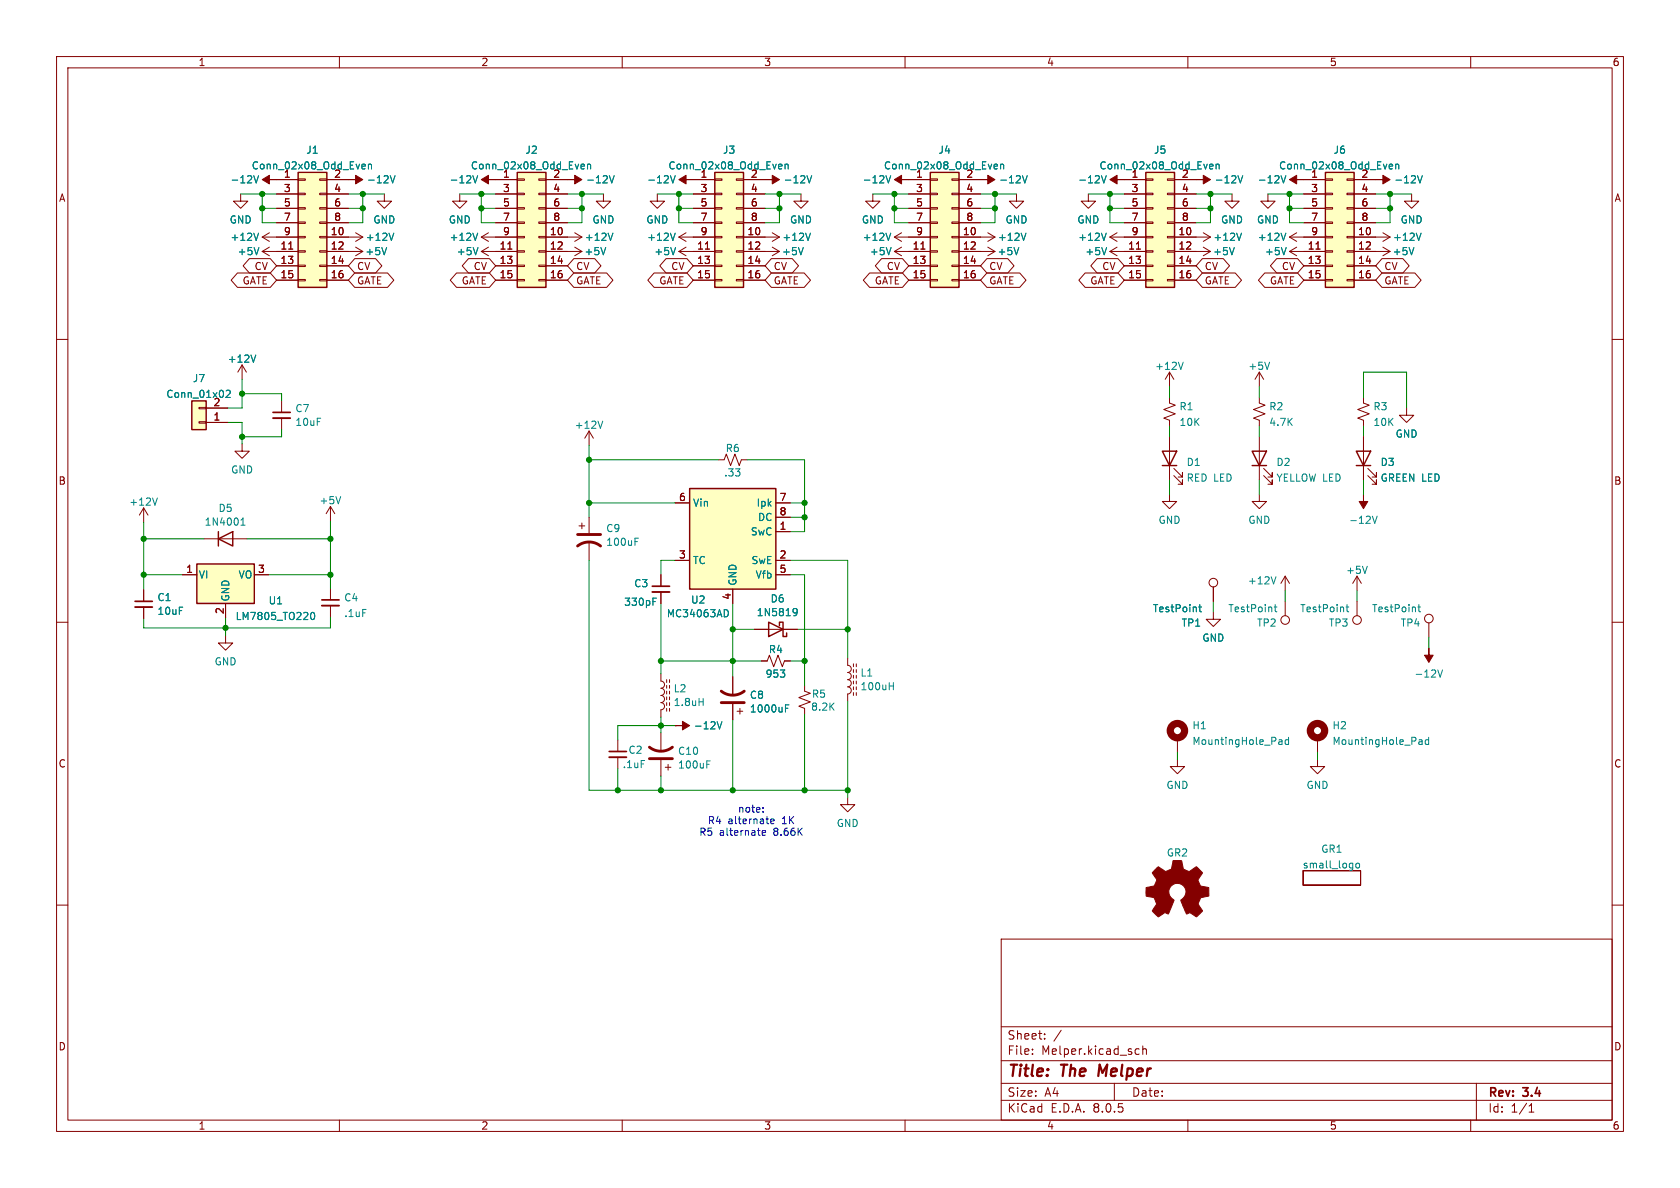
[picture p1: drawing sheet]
<svg xmlns="http://www.w3.org/2000/svg" width="297mm" height="210mm" viewBox="0 0 297 210" stroke-linecap="round" stroke-linejoin="round" font-family="sans-serif">
<g fill="none" stroke="#840000" stroke-width=".18">
<path d="M10 10h277v190h-277zM12 12h273v186h-273zM60 10v2M110 10v2M160 10v2M210 10v2M260 10v2M141.6 34.3v1.3h1.3l-1.3 1.2-1.3-1.2h1.3M10 60h2M85.1 41.9l1.3 .8M85.1 41.9h2.5M85.1 44.5l1.3 .7"/>
<path d="M85.1 44.5h2.5M86.4 41.1l-1.3 .8M86.4 43.7l-1.3 .8M100.3 41.9h2.6M100.3 44.5h2.6M101.6 43.7l1.3 .8M101.6 41.1l1.3 .8M102.9 44.5l-1.3 .7M102.9 41.9l-1.3 .8M285 60h2M206.8 70.2v1l1 .4-2.1 .8 2.1 .8-2.1 .7 1.1 .4v1M206.8 65.8l-.8 1.3"/>
<path d="M206.8 65.8v2.5M206.8 65.8l.7 1.3M58.4 89.5l-.7 1.3M58.4 89.5v2.6M58.4 89.5l.8 1.3M206.8 87.4v1.2h1.2l-1.2 1.3-1.3-1.3h1.3M10 110h2M116.8 119.1v1.3a.64 .64 0 0 1 .7 .6 .64 .64 0 0 1-.7 .7 .64 .64 0 0 1 .7 .6 .64 .64 0 0 1-.7 .6 .64 .64 0 0 1 .7 .7 .64 .64 0 0 1-.7 .6 .64 .64 0 0 1 .7 .6 .64 .64 0 0 1-.7 .7v1.2M116.8 101.6v2M116.8 104.6v2.1M285 110h2M109.2 130.8v2"/>
<path d="M109.2 133.9v2M116.8 129.5v3.3M116.8 134.4v2.8M117.6 135.6h1M117.9 120.1v.6M117.9 121.2v.5M117.9 122.2v.5M117.9 123.2v.5M117.9 124.2v.5M117.9 125.2v.5M118.1 135.1v1M118.4 120.1v.6"/>
<path d="M118.4 121.2v.5M118.4 122.2v.5M118.4 123.2v.5M118.4 124.2v.5M118.4 125.2v.5M119.4 128.3h.1M232.9 134.2v1.3h1.3l-1.3 1.3-1.3-1.3h1.3M10 160h2M285 160h2M177 166h108v32h-108zM60 198v2M110 198v2"/>
<path d="M160 198v2M177 194.5h108M177 191.5h108M177 187.5h108M177 181.5h108M182.5 186.3v.1M182.5 185.5v.1M184.7 183.6v.1M184.7 182.8v.1M187.6 182.1l-1.3 2M197 191.5v3M200.8 186.3h.6"/>
<path d="M200.8 185.5h.6M202 185.5l.2-.1 .4 .1 .1 .9M202 184.9v1.5M210 198v2M260 198v2M261 191.5v6.5M270.3 196.6h.9M270.3 195.5l.4-.4v1.5"/>
</g>
<path d="M194.4 188.2l-.2 2" fill="none" stroke="#840000" stroke-width=".4"/>
<g fill="none" stroke="#008484" stroke-width=".18">
<path d="M107.7 31.1l.5 1.2 .4-1.2M84.4 41.2l-.4 1.3M84.5 43.8l-.4 1.2M107.1 43.8l-.4 1.2M108.4 41.2l-.5 1.3M209.2 64l-.4 1.3M60.2 87.8l-.4 1.3M115.4 106.3h.5M115.4 105.7h.6M123.6 124.1h.7M124.3 123.5v1.2M125 135.1h.4"/>
<path d="M125 134.5h.6M126.8 127.6l.4 1.2 .4-1.2"/>
</g>
<g fill="#840000" stroke="#840000" stroke-width=".18">
<path d="M119.4 128.3h1.2v-.8l1.3 .8-1.3 .7v-.7z"/>
<path d="M100.3 31.8h1.3v-.8l1.3 .8-1.3 .7v-.7z"/>
</g>
<path d="M114.8 132.1a3.3 3.3 0 0 0 4.1 0M114.8 134.1h4.1" fill="none" stroke="#840000" stroke-width=".51"/>
<path d="M115.3 104.6h3.1M107.7 133.9h3" fill="none" stroke="#840000" stroke-width=".33"/>
<path d="M115.3 103.6h3.1M107.7 132.8h3" fill="none" stroke="#840000" stroke-width=".3"/>
<path d="M91.4 30.5h5.1v20.3h-5.1z" fill="#ffffc2"/>
<g fill="none" stroke="#840000" stroke-width=".18">
<path d="M87.6 31.8h3.8M87.6 34.3h3.8M87.6 36.8h3.8M87.6 39.4h3.8M91.4 39.2h1.3v.3h-1.3zM91.4 36.7h1.3v.3h-1.3zM91.4 34.2h1.3v.2h-1.3zM91.4 31.6h1.3v.3h-1.3zM95.2 39.2h1.3v.3h-1.3zM95.2 36.7h1.3v.3h-1.3zM95.2 34.2h1.3v.2h-1.3zM95.2 31.6h1.3v.3h-1.3z"/>
<path d="M96.5 31.8h3.8M96.5 34.3h3.8M96.5 36.8h3.8M96.5 39.4h3.8M106.7 34.3v1.3h1.2l-1.2 1.2-1.3-1.2h1.3M116.2 34.3v1.3h1.3l-1.3 1.2-1.3-1.2h1.3M87.6 41.9h3.8M87.6 44.5h3.8M87.6 47h3.8M87.6 49.5h3.8M89.8 44h.7M91.4 49.4h1.3v.3h-1.3z"/>
<path d="M91.4 46.9h1.3v.2h-1.3zM91.4 44.3h1.3v.3h-1.3zM91.4 41.8h1.3v.2h-1.3zM95.2 49.4h1.3v.3h-1.3zM95.2 46.9h1.3v.2h-1.3zM95.2 44.3h1.3v.3h-1.3zM95.2 41.8h1.3v.2h-1.3zM96.5 41.9h3.8M96.5 44.5h3.8M96.5 47h3.8M96.5 49.5h3.8M120 41.9h2.6"/>
<path d="M120 44.5h2.6M120 44.5l1.3 .7M120 41.9l1.3 .8M121.3 43.7l-1.3 .8M121.3 41.1l-1.3 .8M135.3 41.9h2.5M135.3 44.5h2.5M136.5 41.1l1.3 .8M136.5 43.7l1.3 .8M137.8 41.9l-1.3 .8M137.8 44.5l-1.3 .7M104.1 76.2l-.7 1.3"/>
<path d="M104.1 76.2v2.5M104.1 76.2l.8 1.3M222.6 77.2v7.6M102.4 93h1M102.9 92.5v1M104.1 91.4v2.8M104.1 95.8v3.3M222.6 87.4v1.2h1.3l-1.3 1.3-1.2-1.3h1.2M223.4 84.1l1.5 1.5v-.8v.8h-.7M223.4 82.8l1.5 1.5v-.7v.7h-.7M214.5 108.2v1.3h1.3l-1.3 1.2-1.3-1.2h1.3M214.5 103.8v2.5"/>
<path d="M227.2 101.9l-.8 1.2M227.2 101.9v2.5M227.2 106.3v2.5M227.2 101.9l.8 1.2"/>
<circle cx="214.5" cy="103" r=".76"/>
<circle cx="227.2" cy="109.6" r=".76"/>
</g>
<path d="M91.4 30.5h5.1v20.3h-5.1zM221.4 79.8h2.5l-1.3 2.5zM221.4 82.3h2.5" fill="none" stroke="#840000" stroke-width=".25"/>
<g fill="none" stroke="#008484" stroke-width=".18">
<path d="M102.9 29l.4 .1v.2l-.6 .1M103.3 29.8l-.4 .1M103.9 29.1l.1-.1 .4 .1v.8M103.9 29v.9M118.5 31.1l.4 1.2 .5-1.2M119.4 41.2l-.5 1.3M119.4 43.8l-.4 1.2M142 43.8l-.4 1.2M143.3 41.2l-.4 1.3M106.6 74.4l-.5 1.3M112.3 95.7h.4M112.3 95.1h.6"/>
<path d="M242.6 91.2l.4 1.3 .5-1.3M211.9 107.3h.5M212.1 106.9v1.1l.3 .1M225.3 107.3h.4M225.4 106.9v1.1l.3 .1M225.6 102l-.4 1.2"/>
</g>
<g fill="#840000" stroke="#840000" stroke-width=".18">
<path d="M120 31.8l1.3-.8v.8h1.3h-1.3v.7z"/>
<path d="M241 87.4v1.2h.8l-.8 1.3-.7-1.3h.7z"/>
</g>
<path d="M102.1 96.5a3.3 3.3 0 0 1 4.1 0M102.1 94.5h4.1" fill="none" stroke="#840000" stroke-width=".51"/>
<path d="M126.4 30.5h5v20.3h-5z" fill="#ffffc2"/>
<g fill="none" stroke="#840000" stroke-width=".18">
<path d="M122.6 31.8h3.8M122.6 34.3h3.8M122.6 36.8h3.8M122.6 39.4h3.8M126.4 39.2h1.2v.3h-1.2zM126.4 36.7h1.2v.3h-1.2zM126.4 34.2h1.2v.2h-1.2zM126.4 31.6h1.2v.3h-1.2zM130.2 39.2h1.2v.3h-1.2zM130.2 36.7h1.2v.3h-1.2zM130.2 34.2h1.2v.2h-1.2zM130.2 31.6h1.2v.3h-1.2z"/>
<path d="M131.4 31.8h3.9M131.4 34.3h3.9M131.4 36.8h3.9M131.4 39.4h3.9M122.6 41.9h3.8M122.6 44.5h3.8M122.6 47h3.8M122.6 49.5h3.8M124.7 44h.7M126.4 49.4h1.2v.3h-1.2zM126.4 46.9h1.2v.2h-1.2zM126.4 44.3h1.2v.3h-1.2z"/>
<path d="M126.4 41.8h1.2v.2h-1.2zM130.2 49.4h1.2v.3h-1.2zM130.2 46.9h1.2v.2h-1.2zM130.2 44.3h1.2v.3h-1.2zM130.2 41.8h1.2v.2h-1.2zM131.4 41.9h3.9M131.4 44.5h3.9M131.4 47h3.9M131.4 49.5h3.9M222.6 70.2v1l1 .4-2 .8 2 .8-2 .7 1 .4v1"/>
</g>
<path d="M126.4 30.5h5v20.3h-5z" fill="none" stroke="#840000" stroke-width=".25"/>
<path d="M137.8 29l.4 .1v.2l-.6 .1M138.2 29.8l-.4 .1M138.8 29.1l.2-.1 .3 .1v.8M138.8 29v.9" fill="none" stroke="#008484" stroke-width=".18"/>
<path d="M52.7 30.5h5.1v20.3h-5.1z" fill="#ffffc2"/>
<g fill="none" stroke="#840000" stroke-width=".18">
<path d="M42.5 34.3v1.3h1.3l-1.3 1.2-1.2-1.2h1.2M48.9 31.8h3.8M48.9 34.3h3.8M48.9 36.8h3.8M48.9 39.4h3.8M52.7 39.2h1.3v.3h-1.3zM52.7 36.7h1.3v.3h-1.3zM52.7 34.2h1.3v.2h-1.3zM52.7 31.6h1.3v.3h-1.3zM56.5 39.2h1.3v.3h-1.3zM56.5 36.7h1.3v.3h-1.3zM56.5 34.2h1.3v.2h-1.3z"/>
<path d="M56.5 31.6h1.3v.3h-1.3zM57.8 31.8h3.8M57.8 34.3h3.8M57.8 36.8h3.8M57.8 39.4h3.8M67.9 34.3v1.3h1.3l-1.3 1.2-1.2-1.2h1.2M46.4 41.9h6.3M46.4 44.5h6.3M46.4 41.9l1.2 .8M46.4 44.5l1.2 .7M47.6 41.1l-1.2 .8M47.6 43.7l-1.2 .8"/>
<path d="M48.9 47h3.8M48.9 49.5h3.8M51 44h.8M52.7 49.4h1.3v.3h-1.3zM52.7 46.9h1.3v.2h-1.3zM52.7 44.3h1.3v.3h-1.3zM52.7 41.8h1.3v.2h-1.3zM56.5 49.4h1.3v.3h-1.3zM56.5 46.9h1.3v.2h-1.3zM56.5 44.3h1.3v.3h-1.3zM56.5 41.8h1.3v.2h-1.3zM57.8 41.9h3.8"/>
<path d="M57.8 44.5h3.8M57.8 47h3.8M57.8 49.5h3.8M241 70.2v1l1.1 .4-2.1 .8 2.1 .8-2.1 .7 1 .4v1M241 77.2v7.6M248.7 72.1v1.3h1.2l-1.2 1.3-1.3-1.3h1.3M127 81.3h1l.4-1 .8 2 .7-2 .8 2 .4-1h1M241.8 84.1l1.5 1.5v-.8v.8h-.7M241.8 82.8l1.5 1.5v-.7v.7h-.7M129.5 119.6v3.3M134.6 116.8h1l.4-1 .8 2.1 .7-2.1 .8 2.1 .4-1.1h1M149.9 116.3v1.3a.64 .64 0 0 1 .6 .6 .64 .64 0 0 1-.6 .7 .64 .64 0 0 1 .6 .6 .64 .64 0 0 1-.6 .6 .64 .64 0 0 1 .6 .7 .64 .64 0 0 1-.6 .6 .63 .63 0 0 1 .6 .7 .63 .63 0 0 1-.6 .6v1.3"/>
<path d="M150.9 117.3v.6M150.9 118.4v.5M150.9 119.4v.5M151.4 117.3v.6M151.4 118.4v.5M151.4 119.4v.5M129.5 124.5v2.8M130.3 125.7h1M130.8 125.2v1M142.2 121.2v1l1.1 .4-2.1 .7 2.1 .8-2.1 .7 1 .4v1M150.9 120.4v.5M150.9 121.4v.5"/>
<path d="M150.9 122.4v.5M151.4 120.4v.5M151.4 121.4v.5M151.4 122.4v.5M149.9 141v1.2h1.2l-1.2 1.3-1.3-1.3h1.3"/>
</g>
<path d="M52.7 30.5h5.1v20.3h-5.1zM239.8 79.8h2.5l-1.3 2.5zM239.8 82.3h2.5" fill="none" stroke="#840000" stroke-width=".25"/>
<g fill="none" stroke="#008484" stroke-width=".18">
<path d="M44.9 31.1l.4 1.2 .4-1.2M64.2 29l.3 .1 .1 .2-.6 .1M64.5 29.8l-.3 .1M65.1 29.1l.2-.1 .3 .1 .1 .8M65.1 29v.9M69 31.1l.4 1.2 .4-1.2M156.6 31.1l.4 1.2 .5-1.2M45.7 41.2l-.4 1.3M45.8 43.8l-.5 1.2M138.9 125.2h.4M138.9 124.6h.6M157.2 121.3h.7"/>
<path d="M157.9 120.7v1.2"/>
</g>
<g fill="#840000" stroke="#840000" stroke-width=".18">
<path d="M46.4 31.8l1.2-.8v.8h1.3h-1.3v.7z"/>
<path d="M61.6 31.8h1.3v-.8l1.2 .8-1.2 .7v-.7z"/>
<path d="M158.1 31.8l1.3-.8v.8h1.3h-1.3v.7z"/>
</g>
<path d="M127.5 122.2a3.3 3.3 0 0 0 4.1 0M127.5 124.2h4.1" fill="none" stroke="#840000" stroke-width=".51"/>
<path d="M121.9 86.4h15.3v17.7h-15.3z" fill="#ffffc2"/>
<path d="M121.9 86.4h15.3v17.7h-15.3zM135.9 110l2.5 1.3-2.5 1.2zM137.8 110.6v-.6h.6v2.5h.7v-.6" fill="none" stroke="#840000" stroke-width=".25"/>
<g fill="none" stroke="#840000" stroke-width=".18">
<path d="M217.8 34.3v1.3h1.3l-1.3 1.2-1.3-1.2h1.3M61.6 41.9h2.5M61.6 44.5h2.5M62.9 41.1l1.2 .8M62.9 43.7l1.2 .8M64.1 41.9l-1.2 .8M64.1 44.5l-1.2 .7M158.1 41.9l1.3 .8M158.1 41.9h2.6M158.1 44.5l1.3 .7M158.1 44.5h2.6M159.4 41.1l-1.3 .8"/>
<path d="M159.4 43.7l-1.3 .8M211.5 41.9h2.5M211.5 44.5h2.5M212.7 43.7l1.3 .8M212.7 41.1l1.3 .8M214 44.5l-1.3 .7M214 41.9l-1.3 .8M49.8 70.9v2M49.8 73.9v2M119.4 99.1h2.5M119.4 88.9h2.5M137.2 94h2.5"/>
<path d="M137.2 99.1h2.5M137.2 88.9h2.5M137.2 91.4h2.5M129.5 104.1v2.6M133.3 111.3h7.7M137.2 101.6h2.5"/>
</g>
<path d="M218.9 31.1l.4 1.2 .4-1.2M68.3 43.8l-.4 1.2M69.6 41.2l-.4 1.3M157.5 41.2l-.5 1.3M157.5 43.8l-.4 1.2M218.2 43.8l-.4 1.2M219.5 41.2l-.4 1.3M128.3 107.8a.68 .68 0 0 1 .5 .6 .68 .68 0 0 1-.5 .6M140.3 107.6h.4l.2 .1a.84 .84 0 0 1-.3 1.1h-.3M140.9 108.1l-.2 .3-.4-.1" fill="none" stroke="#008484" stroke-width=".18"/>
<path d="M48.3 73.9h3" fill="none" stroke="#840000" stroke-width=".33"/>
<path d="M48.3 72.9h3" fill="none" stroke="#840000" stroke-width=".3"/>
<path d="M211.5 31.8h1.2v-.8l1.3 .8-1.3 .7v-.7z" fill="#840000" stroke="#840000" stroke-width=".18"/>
<path d="M202.6 30.5h5v20.3h-5z" fill="#ffffc2"/>
<g fill="none" stroke="#840000" stroke-width=".18">
<path d="M198.8 31.8h3.8M198.8 34.3h3.8M198.8 36.8h3.8M198.8 39.4h3.8M202.6 39.2h1.2v.3h-1.2zM202.6 36.7h1.2v.3h-1.2zM202.6 34.2h1.2v.2h-1.2zM202.6 31.6h1.2v.3h-1.2zM206.4 39.2h1.2v.3h-1.2zM206.4 36.7h1.2v.3h-1.2zM206.4 34.2h1.2v.2h-1.2zM206.4 31.6h1.2v.3h-1.2z"/>
<path d="M207.6 31.8h3.9M207.6 34.3h3.9M207.6 36.8h3.9M207.6 39.4h3.9M198.8 41.9h3.8M198.8 44.5h3.8M198.8 47h3.8M198.8 49.5h3.8M200.9 44h.7M202.6 49.4h1.2v.3h-1.2zM202.6 46.9h1.2v.2h-1.2zM202.6 44.3h1.2v.3h-1.2z"/>
<path d="M202.6 41.8h1.2v.2h-1.2zM206.4 49.4h1.2v.3h-1.2zM206.4 46.9h1.2v.2h-1.2zM206.4 44.3h1.2v.3h-1.2zM206.4 41.8h1.2v.2h-1.2zM207.6 41.9h3.9M207.6 44.5h3.9M207.6 47h3.9M207.6 49.5h3.9M243.2 41.9h2.5M243.2 44.5h2.5M244.5 41.1l1.2 .8"/>
<path d="M244.5 43.7l1.2 .8M245.7 41.9l-1.2 .8M245.7 44.5l-1.2 .7M25.4 89.8l-.8 1.3M25.4 89.8v2.5M25.4 89.8l.8 1.3M36.1 95.3h7.6"/>
</g>
<path d="M202.6 30.5h5v20.3h-5zM38.6 95.3l2.5-1.3v2.5zM38.6 94v2.5" fill="none" stroke="#840000" stroke-width=".25"/>
<path d="M214 29l.4 .1v.2l-.6 .1M214.4 29.8l-.4 .1M215 29.1l.2-.1 .3 .1v.8M215 29v.9M250 43.8l-.5 1.2M251.2 41.2l-.4 1.3M27.8 88l-.4 1.3M42.6 92.8h.7M42.6 91.9l.4-.3v1.2" fill="none" stroke="#008484" stroke-width=".18"/>
<path d="M234.3 30.5h5.1v20.3h-5.1z" fill="#ffffc2"/>
<g fill="none" stroke="#840000" stroke-width=".18">
<path d="M224.2 34.3v1.3h1.2l-1.2 1.2-1.3-1.2h1.3M230.5 31.8h3.8M230.5 34.3h3.8M230.5 36.8h3.8M230.5 39.4h3.8M234.3 39.2h1.3v.3h-1.3zM234.3 36.7h1.3v.3h-1.3zM234.3 34.2h1.3v.2h-1.3zM234.3 31.6h1.3v.3h-1.3zM238.1 39.2h1.3v.3h-1.3zM238.1 36.7h1.3v.3h-1.3zM238.1 34.2h1.3v.2h-1.3z"/>
<path d="M238.1 31.6h1.3v.3h-1.3zM239.4 31.8h3.8M239.4 34.3h3.8M239.4 36.8h3.8M239.4 39.4h3.8M249.6 34.3v1.3h1.2l-1.2 1.2-1.3-1.2h1.3M173.4 41.9h2.5M174.6 41.1l1.3 .8M175.9 41.9l-1.3 .8M228 41.9h6.3M228 44.5h6.3M228 44.5l1.2 .7"/>
<path d="M228 41.9l1.2 .8M229.2 43.7l-1.2 .8M229.2 41.1l-1.2 .8M230.5 47h3.8M230.5 49.5h3.8M232.7 44h.7M234.3 49.4h1.3v.3h-1.3zM234.3 46.9h1.3v.2h-1.3zM234.3 44.3h1.3v.3h-1.3zM234.3 41.8h1.3v.2h-1.3zM238.1 49.4h1.3v.3h-1.3zM238.1 46.9h1.3v.2h-1.3z"/>
<path d="M238.1 44.3h1.3v.3h-1.3zM238.1 41.8h1.3v.2h-1.3zM239.4 41.9h3.8M239.4 44.5h3.8M239.4 47h3.8M239.4 49.5h3.8M42.8 78.5v1.3h1.3l-1.3 1.2-1.3-1.2h1.3M42.8 64.5l-.8 1.3M42.8 64.5v2.6M42.8 64.5l.8 1.3"/>
</g>
<path d="M234.3 30.5h5.1v20.3h-5.1z" fill="none" stroke="#840000" stroke-width=".25"/>
<path d="M226.5 31.1l.4 1.2 .4-1.2M245.8 29l.3 .1 .1 .2-.6 .1M246.1 29.8l-.3 .1M246.7 29.1l.2-.1 .3 .1 .1 .8M246.7 29v.9M250.6 31.1l.4 1.2 .5-1.2M181.4 41.2l-.4 1.3M227.3 41.2l-.4 1.3M227.4 43.8l-.4 1.2M45.2 62.8l-.4 1.2" fill="none" stroke="#008484" stroke-width=".18"/>
<g fill="#840000" stroke="#840000" stroke-width=".18">
<path d="M243.2 31.8h1.3v-.8l1.2 .8-1.2 .7v-.7z"/>
<path d="M228 31.8l1.2-.8v.8h1.3h-1.3v.7z"/>
</g>
<path d="M33.9 70.9h2.5v5h-2.5z" fill="#ffffc2"/>
<path d="M173.4 44.5h2.5M174.6 43.7l1.3 .8M175.9 44.5l-1.3 .7M35.2 72h1.2v.3h-1.2zM35.2 74.5h1.2v.3h-1.2zM36.4 74.7h3.9M36.4 72.1h3.9" fill="none" stroke="#840000" stroke-width=".18"/>
<path d="M33.9 70.9h2.5v5h-2.5z" fill="none" stroke="#840000" stroke-width=".25"/>
<path d="M180.1 43.8l-.4 1.2M40 69.1l.5-.1 .2 .3-.8 1h.8" fill="none" stroke="#008484" stroke-width=".18"/>
<path d="M164.5 30.5h5v20.3h-5z" fill="#ffffc2"/>
<g fill="none" stroke="#840000" stroke-width=".18">
<path d="M160.7 31.8h3.8M160.7 34.3h3.8M160.7 36.8h3.8M160.7 39.4h3.8M164.5 39.2h1.2v.3h-1.2zM164.5 36.7h1.2v.3h-1.2zM164.5 34.2h1.2v.2h-1.2zM164.5 31.6h1.2v.3h-1.2zM168.3 39.2h1.2v.3h-1.2zM168.3 36.7h1.2v.3h-1.2zM168.3 34.2h1.2v.2h-1.2zM168.3 31.6h1.2v.3h-1.2z"/>
<path d="M169.5 31.8h3.9M169.5 34.3h3.9M169.5 36.8h3.9M169.5 39.4h3.9M179.7 34.3v1.3h1.3l-1.3 1.2-1.3-1.2h1.3M160.7 41.9h3.8M160.7 44.5h3.8M160.7 47h3.8M160.7 49.5h3.8M162.8 44h.7M164.5 49.4h1.2v.3h-1.2zM164.5 46.9h1.2v.2h-1.2z"/>
<path d="M164.5 44.3h1.2v.3h-1.2zM164.5 41.8h1.2v.2h-1.2zM168.3 49.4h1.2v.3h-1.2zM168.3 46.9h1.2v.2h-1.2zM168.3 44.3h1.2v.3h-1.2zM168.3 41.8h1.2v.2h-1.2zM169.5 41.9h3.9M169.5 44.5h3.9M169.5 47h3.9M169.5 49.5h3.9M196.2 41.9h2.6M196.2 44.5h2.6"/>
<path d="M196.2 44.5l1.3 .7M196.2 41.9l1.3 .8M197.5 43.7l-1.3 .8M197.5 41.1l-1.3 .8M58.4 104v2M58.4 107.1v2"/>
</g>
<path d="M164.5 30.5h5v20.3h-5z" fill="none" stroke="#840000" stroke-width=".25"/>
<path d="M175.9 29l.4 .1v.2l-.6 .1M176.3 29.8l-.4 .1M176.9 29.1l.2-.1 .3 .1v.8M176.9 29v.9M180.8 31.1l.4 1.2 .4-1.2M194.7 31.1l.4 1.2 .5-1.2M195.6 41.2l-.5 1.3M195.6 43.8l-.4 1.2" fill="none" stroke="#008484" stroke-width=".18"/>
<path d="M56.9 107.1h3" fill="none" stroke="#840000" stroke-width=".33"/>
<path d="M56.9 106h3" fill="none" stroke="#840000" stroke-width=".3"/>
<g fill="#840000" stroke="#840000" stroke-width=".18">
<path d="M173.4 31.8h1.2v-.8l1.3 .8-1.3 .7v-.7z"/>
<path d="M196.2 31.8l1.3-.8v.8h1.3h-1.3v.7z"/>
</g>
<path d="M34.8 99.7h10.2v7h-10.2z" fill="#ffffc2"/>
<path d="M205.5 79.8h2.5l-1.2 2.5zM34.8 99.7h10.2v7h-10.2zM205.5 82.3h2.5" fill="none" stroke="#840000" stroke-width=".25"/>
<g fill="none" stroke="#840000" stroke-width=".18">
<path d="M48.9 31.8h3.8M48.9 34.3h3.8M48.9 36.8h3.8M48.9 39.4h3.8M57.8 31.8h3.8M57.8 34.3h3.8M57.8 36.8h3.8M57.8 39.4h3.8M81.3 34.3v1.3h1.2l-1.2 1.2-1.3-1.2h1.3M87.6 31.8h3.8M87.6 34.3h3.8M87.6 36.8h3.8"/>
<path d="M87.6 39.4h3.8M96.5 31.8h3.8M96.5 34.3h3.8M96.5 36.8h3.8M96.5 39.4h3.8M122.6 31.8h3.8M122.6 34.3h3.8M122.6 36.8h3.8M122.6 39.4h3.8M131.4 31.8h3.9M131.4 34.3h3.9M131.4 36.8h3.9"/>
<path d="M131.4 39.4h3.9M154.3 34.3v1.3h1.3l-1.3 1.2-1.3-1.2h1.3M160.7 31.8h3.8M160.7 34.3h3.8M160.7 36.8h3.8M160.7 39.4h3.8M169.5 31.8h3.9M169.5 34.3h3.9M169.5 36.8h3.9M169.5 39.4h3.9M192.4 34.3v1.3h1.3l-1.3 1.2-1.3-1.2h1.3M198.8 31.8h3.8"/>
<path d="M198.8 34.3h3.8M198.8 36.8h3.8M198.8 39.4h3.8M207.6 31.8h3.9M207.6 34.3h3.9M207.6 36.8h3.9M207.6 39.4h3.9M230.5 31.8h3.8M230.5 34.3h3.8M230.5 36.8h3.8M230.5 39.4h3.8M239.4 31.8h3.8"/>
<path d="M239.4 34.3h3.8M239.4 36.8h3.8M239.4 39.4h3.8M42 48.3h5.8l1.1 1.2-1.1 1.3h-5.8l-1.1-1.3zM44.1 45.7h3.7l1.1 1.3-1.1 1.3h-3.7l-1.1-1.3zM48.9 41.9h3.8M48.9 44.5h3.8M48.9 47h3.8M48.9 49.5h3.8M51 44h.8M57.8 41.9h3.8M57.8 44.5h3.8"/>
<path d="M57.8 47h3.8M57.8 49.5h3.8M62.7 45.7h3.7l1.1 1.3-1.1 1.3h-3.7l-1.1-1.3zM62.7 48.3h5.8l1.1 1.2-1.1 1.3h-5.8l-1.1-1.3zM80.7 48.3h5.8l1.1 1.2-1.1 1.3h-5.8l-1.1-1.3zM82.8 45.7h3.7l1.1 1.3-1.1 1.3h-3.7l-1.1-1.3zM87.6 41.9h3.8M87.6 44.5h3.8M87.6 47h3.8M87.6 49.5h3.8M89.8 44h.7M96.5 41.9h3.8"/>
<path d="M96.5 44.5h3.8M96.5 47h3.8M96.5 49.5h3.8M101.4 48.3h5.9l1.1 1.2-1.1 1.3h-5.9l-1.1-1.3zM101.4 45.7h3.7l1.1 1.3-1.1 1.3h-3.7l-1.1-1.3zM115.6 48.3h5.8l1.2 1.2-1.2 1.3h-5.8l-1.1-1.3zM117.8 45.7h3.6l1.2 1.3-1.2 1.3h-3.6l-1.2-1.3zM122.6 41.9h3.8M122.6 44.5h3.8M122.6 47h3.8M122.6 49.5h3.8M124.7 44h.7"/>
<path d="M131.4 41.9h3.9M131.4 44.5h3.9M131.4 47h3.9M131.4 49.5h3.9M136.4 45.7h3.7l1.1 1.3-1.1 1.3h-3.7l-1.1-1.3zM136.4 48.3h5.8l1.1 1.2-1.1 1.3h-5.8l-1.1-1.3zM153.7 48.3h5.8l1.2 1.2-1.2 1.3h-5.8l-1.1-1.3zM155.9 45.7h3.6l1.2 1.3-1.2 1.3h-3.6l-1.2-1.3zM160.7 41.9h3.8M160.7 44.5h3.8M160.7 47h3.8M160.7 49.5h3.8"/>
<path d="M162.8 44h.7M169.5 41.9h3.9M169.5 44.5h3.9M169.5 47h3.9M169.5 49.5h3.9M174.5 48.3h5.8l1.1 1.2-1.1 1.3h-5.8l-1.1-1.3zM174.5 45.7h3.7l1.1 1.3-1.1 1.3h-3.7l-1.1-1.3zM191.8 48.3h5.8l1.2 1.2-1.2 1.3h-5.8l-1.1-1.3zM194 45.7h3.6l1.2 1.3-1.2 1.3h-3.6l-1.2-1.3zM198.8 41.9h3.8M198.8 44.5h3.8M198.8 47h3.8"/>
<path d="M198.8 49.5h3.8M200.9 44h.7M207.6 41.9h3.9M207.6 44.5h3.9M207.6 47h3.9M207.6 49.5h3.9M212.6 48.3h5.8l1.1 1.2-1.1 1.3h-5.8l-1.1-1.3zM212.6 45.7h3.7l1.1 1.3-1.1 1.3h-3.7l-1.1-1.3zM223.6 48.3h5.8l1.1 1.2-1.1 1.3h-5.8l-1.1-1.3zM225.7 45.7h3.7l1.1 1.3-1.1 1.3h-3.7l-1.1-1.3zM230.5 41.9h3.8M230.5 44.5h3.8"/>
<path d="M230.5 47h3.8M230.5 49.5h3.8M232.7 44h.7M239.4 41.9h3.8M239.4 44.5h3.8M239.4 47h3.8M239.4 49.5h3.8M244.3 48.3h5.8l1.1 1.2-1.1 1.3h-5.8l-1.1-1.3zM244.3 45.7h3.7l1.1 1.3-1.1 1.3h-3.7l-1.1-1.3zM36.4 74.7h3.9M36.4 72.1h3.9M206.8 77.2v7.6"/>
<path d="M222.6 65.8l-.7 1.3M222.6 65.8v2.5M222.6 65.8l.8 1.3M241 77.2v2.6M119.4 99.1h2.5M119.4 88.9h2.5M137.2 94h2.5M137.2 99.1h2.5M137.2 88.9h2.5M137.2 91.4h2.5M207.5 84.1l1.5 1.5v-.8v.8h-.7M207.5 82.8l1.5 1.5v-.7v.7h-.7"/>
<path d="M241 82.3v2.5M25.4 104.3v2M25.4 107.3v2M32.3 101.6h2.5M39.9 112.4v1.3h1.2l-1.2 1.2-1.3-1.2h1.3M39.9 106.7v2.5M45 101.6h2.5M116.8 101.6v2M116.8 104.6v2.1M129.5 104.1v2.6M129.5 119.6v3.3M133.3 111.3h2.6"/>
<path d="M134.6 116.8h1M137.2 101.6h2.5M138.4 111.3h2.6M138.7 116.8h1M214.5 103.8v2.5M239.9 101.9v2.5M239.9 106.3v2.5M239.9 101.9l-.8 1.2M239.9 101.9l.8 1.2M252.6 110.1v2.5M119.4 128.3h.1M129.5 124.5v2.8"/>
<path d="M208.2 134.2v1.3h1.2l-1.2 1.3-1.3-1.3h1.3M208.2 130.4v2.6M232.9 130.4v2.6M230.4 153.9v2.6zM230.4 153.9h10.1zM230.4 156.5h10.1zM240.5 153.9v2.6z"/>
<circle cx="239.9" cy="109.6" r=".76"/>
<circle cx="252.6" cy="109.3" r=".76"/>
</g>
<g fill="none" stroke="#008484" stroke-width=".18">
<path d="M44.9 31.1l.4 1.2 .4-1.2M64.2 29l.3 .1 .1 .2-.6 .1M64.5 29.8l-.3 .1M65.1 29.1l.2-.1 .3 .1 .1 .8M65.1 29v.9M69 31.1l.4 1.2 .4-1.2M83.6 31.1l.4 1.2 .4-1.2M102.9 29l.4 .1v.2l-.6 .1M103.3 29.8l-.4 .1M103.9 29.1l.1-.1 .4 .1v.8M103.9 29v.9M107.7 31.1l.5 1.2 .4-1.2"/>
<path d="M118.5 31.1l.4 1.2 .5-1.2M137.8 29l.4 .1v.2l-.6 .1M138.2 29.8l-.4 .1M138.8 29.1l.2-.1 .3 .1v.8M138.8 29v.9M142.7 31.1l.4 1.2 .4-1.2M156.6 31.1l.4 1.2 .5-1.2M175.9 29l.4 .1v.2l-.6 .1M176.3 29.8l-.4 .1M176.9 29.1l.2-.1 .3 .1v.8M176.9 29v.9M180.8 31.1l.4 1.2 .4-1.2"/>
<path d="M194.7 31.1l.4 1.2 .5-1.2M214 29l.4 .1v.2l-.6 .1M214.4 29.8l-.4 .1M215 29.1l.2-.1 .3 .1v.8M215 29v.9M218.9 31.1l.4 1.2 .4-1.2M226.5 31.1l.4 1.2 .4-1.2M245.8 29l.3 .1 .1 .2-.6 .1M246.1 29.8l-.3 .1M246.7 29.1l.2-.1 .3 .1 .1 .8M246.7 29v.9M250.6 31.1l.4 1.2 .5-1.2"/>
<path d="M45.7 41.2l-.4 1.3M45.8 43.8l-.5 1.2M68.3 43.8l-.4 1.2M69.6 41.2l-.4 1.3M84.4 41.2l-.4 1.3M84.5 43.8l-.4 1.2M107.1 43.8l-.4 1.2M108.4 41.2l-.5 1.3M119.4 41.2l-.5 1.3M119.4 43.8l-.4 1.2M142 43.8l-.4 1.2M143.3 41.2l-.4 1.3"/>
<path d="M157.5 41.2l-.5 1.3M157.5 43.8l-.4 1.2M180.1 43.8l-.4 1.2M181.4 41.2l-.4 1.3M195.6 41.2l-.5 1.3M195.6 43.8l-.4 1.2M218.2 43.8l-.4 1.2M219.5 41.2l-.4 1.3M227.3 41.2l-.4 1.3M227.4 43.8l-.4 1.2M250 43.8l-.5 1.2M251.2 41.2l-.4 1.3"/>
<path d="M40 69.1l.5-.1 .2 .3-.8 1h.8M45.2 62.8l-.4 1.2M224.4 64l-.4 1.3M55.1 108.3h.1a.68 .68 0 0 1 .4 .6 .68 .68 0 0 1-.4 .6 .84 .84 0 0 1-.1-1.2zM115.4 106.3h.5M115.4 105.7h.6M128.3 107.8a.68 .68 0 0 1 .5 .6 .68 .68 0 0 1-.5 .6M140.3 107.6h.4l.2 .1a.84 .84 0 0 1-.3 1.1h-.3M140.9 108.1l-.2 .3-.4-.1M211.9 107.3h.5M212.1 106.9v1.1l.3 .1M238 107.3h.4"/>
<path d="M238.1 106.9v1.1l.3 .1M241.7 100.1l-.4 1.3M250.7 107.3h.4M250.8 106.9v1.1l.3 .1M254.2 118.4l.4 1.3 .4-1.3M126.8 127.6l.4 1.2 .4-1.2M138.9 125.2h.4M138.9 124.6h.6M226.2 130.8h.3l.1 .1v.7M226.6 131.5l-.4 .1M226.6 131.1h-.4M227.8 130.8h-.4l-.2 .2 .1 .5h.5"/>
<path d="M227.8 130.3v1.3M251 130.8h.2l.2 .1v.7M251.4 131.5l-.4 .1M251.4 131.1h-.4M252.6 130.8h-.4l-.2 .2 .1 .5h.5M252.6 130.3v1.3M239.8 152.7l.1-.1 .4 .1 .1 .5-.2 .2h-.3l-.1-.1z"/>
</g>
<g fill="#840000" stroke="#840000" stroke-width=".18">
<path d="M252.6 114.6v1.2h.8l-.8 1.3-.8-1.3h.8z"/>
<path d="M204.2 153.7l.6-.5 .9 .6a.62 .62 0 0 0 1 0l.2-.1a1.62 1.62 0 0 0 .4-1.4l.1-.2h1.5l.2 .8a.74 .74 0 0 0 .6 1l.5 .2 1.3-.9 1.1 1.1-.4 .6a.75 .75 0 0 0-.2 1.2l.2 .5 1.5 .3v1.5l-1.4 .3-.1 .1a1.23 1.23 0 0 0-.3 1.2l.7 1-.1 .2-1 .9-.8-.6a.54 .54 0 0 0-.9 .1l-1-2.4a2.33 2.33 0 0 0 .8-1.9 1.54 1.54 0 0 0-2.5-.7 1.54 1.54 0 0 0 .5 2.5l-1.1 2.5a.69 .69 0 0 0-1.1 .1l-.6 .4-1.1-1.1 .8-1.2-.2-.5a.71 .71 0 0 0-.9-.8l-.8-.1v-1.5l.5-.1a1.11 1.11 0 0 0 1.2-.7 .72 .72 0 0 0-.2-1.2l-.4-.6z"/>
<path d="M85.1 31.8l1.3-.8v.8h1.2h-1.2v.7z"/>
<path d="M135.3 31.8h1.2v-.8l1.3 .8-1.3 .7v-.7z"/>
</g>
<path d="M23.9 107.3h3" fill="none" stroke="#840000" stroke-width=".33"/>
<path d="M23.9 106.3h3" fill="none" stroke="#840000" stroke-width=".3"/>
<g fill="none" stroke="#840000" stroke-width="1.3">
<circle cx="208.2" cy="129.2" r="1.27"/>
<circle cx="232.9" cy="129.2" r="1.27"/>
</g>
<path d="M134.7 147.2l.7-.1-.1-.2-.4-.1-.2 .2 .1 .6h.5M134.9 143.5v.1M134.9 142.8v.1M136.3 145.2l.6-.1-.1-.3h-.4l-.1 .2v.6h.5" fill="none" stroke="#0000c2" stroke-width=".18"/>
<g fill="none" stroke="#008400" stroke-width=".18">
<path d="M42.5 34.3h6.4M46.4 36.8h2.5M46.4 34.3v5.1h2.5M61.6 36.8h2.5M61.6 34.3h6.3M64.1 34.3v5.1h-2.5M81.3 34.3h6.3M85.1 36.8h2.5M85.1 34.3v5.1h2.5M100.3 36.8h2.6M100.3 34.3h6.4M102.9 34.3v5.1h-2.6"/>
<path d="M116.2 34.3h6.4M120 36.8h2.6M120 34.3v5.1h2.6M135.3 36.8h2.5M135.3 34.3h6.3M137.8 34.3v5.1h-2.5M154.3 34.3h6.4M158.1 36.8h2.6M158.1 34.3v5.1h2.6M173.4 36.8h2.5M173.4 34.3h6.3M175.9 34.3v5.1h-2.5"/>
<path d="M192.4 34.3h6.4M196.2 36.8h2.6M196.2 34.3v5.1h2.6M211.5 36.8h2.5M211.5 34.3h6.3M214 34.3v5.1h-2.5M224.2 34.3h6.3M228 36.8h2.5M228 34.3v5.1h2.5M243.2 36.8h2.5M243.2 34.3h6.4M245.7 34.3v5.1h-2.5"/>
<path d="M40.3 74.7h2.5v3.8M42.8 67.1v5h-2.5M42.8 69.6h7v1.3M49.8 75.9v1.3h-7M104.1 78.7v12.7M206.8 68.3v1.9M206.8 75.3v1.9M222.6 68.3v1.9M222.6 75.3v1.9M241 70.2v-4.4h7.7v6.3M241 75.3v1.9M25.4 92.3v12"/>
<path d="M25.4 95.3h10.7M43.7 95.3h14.7M58.4 92.1v11.9M104.1 99.1v40.6h45.8M104.1 81.3h22.9M104.1 88.9h15.3M119.4 99.1h-2.6v2.5M132.1 81.3h10.1v12.7h-2.5M139.7 99.1h10.2v17.2M139.7 88.9h2.5M139.7 91.4h2.5M206.8 84.8v2.6"/>
<path d="M222.6 84.8v2.6M241 84.8v2.6M25.4 101.6h6.9M39.9 109.2v3.2M47.5 101.6h10.9M58.4 109.1v1.9h-33v-1.7M116.8 106.7v12.4M116.8 116.8h17.8M129.5 106.7v12.9M129.5 111.3h3.8M139.7 116.8h2.5M139.7 101.6h2.5v19.6"/>
<path d="M141 111.3h8.9M214.5 106.3v1.9M227.2 104.4v1.9M239.9 104.4v1.9M252.6 112.6v2M109.2 135.9v3.8M116.8 126.7v2.8M116.8 137.2v2.5M119.4 128.3h-10.2v2.5M129.5 127.3v12.4M142.2 126.2v13.5M149.9 124v17"/>
<path d="M208.2 133v1.2M232.9 133v1.2"/>
</g>
<g fill="#008400" stroke="#008400" stroke-width=".18">
<circle cx="129.5" cy="139.7" r=".46"/>
<circle cx="129.5" cy="116.8" r=".46"/>
<circle cx="129.5" cy="111.3" r=".46"/>
<circle cx="116.8" cy="139.7" r=".46"/>
<circle cx="116.8" cy="128.3" r=".46"/>
<circle cx="109.2" cy="139.7" r=".46"/>
<circle cx="116.8" cy="116.8" r=".46"/>
<circle cx="104.1" cy="81.3" r=".46"/>
<circle cx="104.1" cy="88.9" r=".46"/>
<circle cx="64.1" cy="36.8" r=".46"/>
<circle cx="46.4" cy="36.8" r=".46"/>
<circle cx="46.4" cy="34.3" r=".46"/>
<circle cx="64.1" cy="34.3" r=".46"/>
<circle cx="25.4" cy="95.3" r=".46"/>
<circle cx="25.4" cy="101.6" r=".46"/>
<circle cx="42.8" cy="77.2" r=".46"/>
<circle cx="42.8" cy="69.6" r=".46"/>
<circle cx="58.4" cy="95.3" r=".46"/>
<circle cx="58.4" cy="101.6" r=".46"/>
<circle cx="39.9" cy="111" r=".46"/>
<circle cx="102.9" cy="36.8" r=".46"/>
<circle cx="85.1" cy="34.3" r=".46"/>
<circle cx="85.1" cy="36.8" r=".46"/>
<circle cx="102.9" cy="34.3" r=".46"/>
<circle cx="120" cy="34.3" r=".46"/>
<circle cx="158.1" cy="34.3" r=".46"/>
<circle cx="120" cy="36.8" r=".46"/>
<circle cx="196.2" cy="34.3" r=".46"/>
<circle cx="196.2" cy="36.8" r=".46"/>
<circle cx="175.9" cy="36.8" r=".46"/>
<circle cx="175.9" cy="34.3" r=".46"/>
<circle cx="158.1" cy="36.8" r=".46"/>
<circle cx="228" cy="34.3" r=".46"/>
<circle cx="245.7" cy="36.8" r=".46"/>
<circle cx="245.7" cy="34.3" r=".46"/>
<circle cx="228" cy="36.8" r=".46"/>
<circle cx="214" cy="34.3" r=".46"/>
<circle cx="214" cy="36.8" r=".46"/>
<circle cx="137.8" cy="36.8" r=".46"/>
<circle cx="137.8" cy="34.3" r=".46"/>
<circle cx="149.9" cy="111.3" r=".46"/>
<circle cx="142.2" cy="91.4" r=".46"/>
<circle cx="142.2" cy="88.9" r=".46"/>
<circle cx="142.2" cy="116.8" r=".46"/>
<circle cx="149.9" cy="139.7" r=".46"/>
<circle cx="142.2" cy="139.7" r=".46"/>
</g>
<g font-size="2.8" fill="#840000">
<text x="178" y="190.9">Title:</text>
<text x="187.7" y="190.9">The</text>
<text x="195" y="190.9">Melper</text>
</g>
<g font-size="2.1" fill="#840000">
<text x="178" y="184">Sheet:</text>
<text x="178" y="186.7">File:</text>
<text x="184.1" y="186.7">Melper.kicad_sch</text>
<text x="178" y="196.9">KiCad</text>
<text x="178" y="194.1">Size:</text>
<text x="184.7" y="194.1">A4</text>
<text x="185.7" y="196.9">E.D.A.</text>
<text x="193.3" y="196.9">8.0.5</text>
<text x="200" y="194.1">Date:</text>
<text x="263" y="194.3">Rev:</text>
<text x="263" y="196.9">Id:</text>
<text x="267.1" y="196.9">1/1</text>
<text x="269.4" y="194.3">3.4</text>
</g>
<g font-size="1.8" fill="#840000">
<text x="35" y="11.9">1</text>
<text x="85" y="11.9">2</text>
<text x="135" y="11.9">3</text>
<text x="185" y="11.9">4</text>
<text x="235" y="11.9">5</text>
<text x="285" y="11.9">6</text>
<text x="10.3" y="35.9">A</text>
<text x="50.1" y="31.5">1</text>
<text x="50.1" y="34">3</text>
<text x="59" y="31.5">2</text>
<text x="59" y="34">4</text>
<text x="88.8" y="31.5">1</text>
<text x="88.8" y="34">3</text>
<text x="97.7" y="31.5">2</text>
<text x="97.7" y="34">4</text>
<text x="123.8" y="31.5">1</text>
<text x="123.8" y="34">3</text>
<text x="132.6" y="31.5">2</text>
<text x="132.6" y="34">4</text>
<text x="161.9" y="31.5">1</text>
<text x="161.9" y="34">3</text>
<text x="170.7" y="31.5">2</text>
<text x="170.7" y="34">4</text>
<text x="200" y="31.5">1</text>
<text x="200" y="34">3</text>
<text x="208.8" y="31.5">2</text>
<text x="208.8" y="34">4</text>
<text x="231.7" y="31.5">1</text>
<text x="231.7" y="34">3</text>
<text x="240.6" y="31.5">2</text>
<text x="240.6" y="34">4</text>
<text x="285.3" y="35.9">A</text>
<text x="50.1" y="36.6">5</text>
<text x="50.1" y="39.1">7</text>
<text x="50.1" y="41.7">9</text>
<text x="58.4" y="41.7">10</text>
<text x="59" y="36.6">6</text>
<text x="59" y="39.1">8</text>
<text x="88.8" y="36.6">5</text>
<text x="88.8" y="39.1">7</text>
<text x="88.8" y="41.7">9</text>
<text x="97.1" y="41.7">10</text>
<text x="97.7" y="36.6">6</text>
<text x="97.7" y="39.1">8</text>
<text x="123.8" y="36.6">5</text>
<text x="123.8" y="39.1">7</text>
<text x="123.8" y="41.7">9</text>
<text x="132" y="41.7">10</text>
<text x="132.6" y="36.6">6</text>
<text x="132.6" y="39.1">8</text>
<text x="161.9" y="36.6">5</text>
<text x="161.9" y="39.1">7</text>
<text x="161.9" y="41.7">9</text>
<text x="170.1" y="41.7">10</text>
<text x="170.7" y="36.6">6</text>
<text x="170.7" y="39.1">8</text>
<text x="200" y="36.6">5</text>
<text x="200" y="39.1">7</text>
<text x="200" y="41.7">9</text>
<text x="208.2" y="41.7">10</text>
<text x="208.8" y="36.6">6</text>
<text x="208.8" y="39.1">8</text>
<text x="231.7" y="36.6">5</text>
<text x="231.7" y="39.1">7</text>
<text x="231.7" y="41.7">9</text>
<text x="240" y="41.7">10</text>
<text x="240.6" y="36.6">6</text>
<text x="240.6" y="39.1">8</text>
<text x="44.9" y="47.9">CV</text>
<text x="49.5" y="44.2">11</text>
<text x="49.5" y="46.7">13</text>
<text x="58.4" y="44.2">12</text>
<text x="58.4" y="46.7">14</text>
<text x="63" y="47.9">CV</text>
<text x="83.6" y="47.9">CV</text>
<text x="88.2" y="44.2">11</text>
<text x="88.2" y="46.7">13</text>
<text x="97.1" y="44.2">12</text>
<text x="97.1" y="46.7">14</text>
<text x="101.8" y="47.9">CV</text>
<text x="118.6" y="47.9">CV</text>
<text x="123.1" y="44.2">11</text>
<text x="123.1" y="46.7">13</text>
<text x="132" y="44.2">12</text>
<text x="132" y="46.7">14</text>
<text x="136.7" y="47.9">CV</text>
<text x="156.7" y="47.9">CV</text>
<text x="161.2" y="44.2">11</text>
<text x="161.2" y="46.7">13</text>
<text x="170.1" y="44.2">12</text>
<text x="170.1" y="46.7">14</text>
<text x="174.8" y="47.9">CV</text>
<text x="194.8" y="47.9">CV</text>
<text x="199.3" y="44.2">11</text>
<text x="199.3" y="46.7">13</text>
<text x="208.2" y="44.2">12</text>
<text x="208.2" y="46.7">14</text>
<text x="212.9" y="47.9">CV</text>
<text x="226.5" y="47.9">CV</text>
<text x="231.1" y="44.2">11</text>
<text x="231.1" y="46.7">13</text>
<text x="240" y="44.2">12</text>
<text x="240" y="46.7">14</text>
<text x="244.6" y="47.9">CV</text>
<text x="42.8" y="50.5">GATE</text>
<text x="49.5" y="49.3">15</text>
<text x="58.4" y="49.3">16</text>
<text x="63" y="50.5">GATE</text>
<text x="81.5" y="50.5">GATE</text>
<text x="88.2" y="49.3">15</text>
<text x="97.1" y="49.3">16</text>
<text x="101.8" y="50.5">GATE</text>
<text x="116.4" y="50.5">GATE</text>
<text x="123.1" y="49.3">15</text>
<text x="132" y="49.3">16</text>
<text x="136.7" y="50.5">GATE</text>
<text x="154.5" y="50.5">GATE</text>
<text x="161.2" y="49.3">15</text>
<text x="170.1" y="49.3">16</text>
<text x="174.8" y="50.5">GATE</text>
<text x="192.6" y="50.5">GATE</text>
<text x="199.3" y="49.3">15</text>
<text x="208.2" y="49.3">16</text>
<text x="212.9" y="50.5">GATE</text>
<text x="224.4" y="50.5">GATE</text>
<text x="231.1" y="49.3">15</text>
<text x="240" y="49.3">16</text>
<text x="244.6" y="50.5">GATE</text>
<text x="37.6" y="71.9">2</text>
<text x="37.6" y="74.4">1</text>
<text x="10.3" y="85.9">B</text>
<text x="119.9" y="88.6">6</text>
<text x="137.7" y="88.6">7</text>
<text x="285.3" y="85.9">B</text>
<text x="137.7" y="93.7">1</text>
<text x="137.7" y="91.2">8</text>
<text x="32.8" y="101.3">1</text>
<text x="45.5" y="101.3">3</text>
<text x="119.9" y="98.8">3</text>
<text x="137.7" y="98.8">2</text>
<text x="137.7" y="101.3">5</text>
<text x="129.3" y="106.1" transform="rotate(-90 129.3 106.1)">4</text>
<text x="39.6" y="108.7" transform="rotate(-90 39.6 108.7)">2</text>
<text x="10.3" y="135.9">C</text>
<text x="285.3" y="135.9">C</text>
<text x="10.3" y="185.9">D</text>
<text x="285.3" y="185.9">D</text>
<text x="35" y="199.9">1</text>
<text x="85" y="199.9">2</text>
<text x="135" y="199.9">3</text>
<text x="185" y="199.9">4</text>
<text x="235" y="199.9">5</text>
<text x="285" y="199.9">6</text>
</g>
<g font-size="1.8" fill="#008484">
<text x="54.1" y="27.4">J1</text>
<text x="92.8" y="27.4">J2</text>
<text x="127.7" y="27.4">J3</text>
<text x="165.8" y="27.4">J4</text>
<text x="203.9" y="27.4">J5</text>
<text x="235.7" y="27.4">J6</text>
<text x="40.6" y="32.6">-12V</text>
<text x="44.4" y="30.2">Conn_02x08_Odd_Even</text>
<text x="64.8" y="32.6">-12V</text>
<text x="79.4" y="32.6">-12V</text>
<text x="83.1" y="30.2">Conn_02x08_Odd_Even</text>
<text x="103.5" y="32.6">-12V</text>
<text x="114.3" y="32.6">-12V</text>
<text x="118.1" y="30.2">Conn_02x08_Odd_Even</text>
<text x="138.4" y="32.6">-12V</text>
<text x="152.4" y="32.6">-12V</text>
<text x="156.2" y="30.2">Conn_02x08_Odd_Even</text>
<text x="176.5" y="32.6">-12V</text>
<text x="190.5" y="32.6">-12V</text>
<text x="194.3" y="30.2">Conn_02x08_Odd_Even</text>
<text x="214.6" y="32.6">-12V</text>
<text x="222.3" y="32.6">-12V</text>
<text x="226" y="30.2">Conn_02x08_Odd_Even</text>
<text x="246.4" y="32.6">-12V</text>
<text x="40.5" y="39.7">GND</text>
<text x="65.9" y="39.7">GND</text>
<text x="79.2" y="39.7">GND</text>
<text x="104.6" y="39.7">GND</text>
<text x="114.2" y="39.7">GND</text>
<text x="139.6" y="39.7">GND</text>
<text x="152.3" y="39.7">GND</text>
<text x="177.7" y="39.7">GND</text>
<text x="190.4" y="39.7">GND</text>
<text x="215.8" y="39.7">GND</text>
<text x="222.1" y="39.7">GND</text>
<text x="247.5" y="39.7">GND</text>
<text x="40.6" y="42.8">+12V</text>
<text x="41.9" y="45.3">+5V</text>
<text x="64.5" y="45.3">+5V</text>
<text x="64.6" y="42.8">+12V</text>
<text x="79.4" y="42.8">+12V</text>
<text x="80.7" y="45.3">+5V</text>
<text x="103.2" y="45.3">+5V</text>
<text x="103.3" y="42.8">+12V</text>
<text x="114.3" y="42.8">+12V</text>
<text x="115.6" y="45.3">+5V</text>
<text x="138.2" y="45.3">+5V</text>
<text x="138.2" y="42.8">+12V</text>
<text x="152.4" y="42.8">+12V</text>
<text x="153.7" y="45.3">+5V</text>
<text x="176.3" y="45.3">+5V</text>
<text x="176.3" y="42.8">+12V</text>
<text x="190.5" y="42.8">+12V</text>
<text x="191.8" y="45.3">+5V</text>
<text x="214.4" y="45.3">+5V</text>
<text x="214.4" y="42.8">+12V</text>
<text x="222.3" y="42.8">+12V</text>
<text x="223.5" y="45.3">+5V</text>
<text x="246.1" y="45.3">+5V</text>
<text x="246.2" y="42.8">+12V</text>
<text x="40.2" y="64.3">+12V</text>
<text x="204.1" y="65.6">+12V</text>
<text x="220.6" y="65.6">+5V</text>
<text x="29.3" y="70.5">Conn_01x02</text>
<text x="34" y="67.8">J7</text>
<text x="52.1" y="73.1">C7</text>
<text x="52.1" y="75.5">10uF</text>
<text x="101.5" y="76">+12V</text>
<text x="208.4" y="72.7">R1</text>
<text x="208.4" y="75.5">10K</text>
<text x="224.3" y="72.7">R2</text>
<text x="224.3" y="75.5">4.7K</text>
<text x="242.7" y="72.7">R3</text>
<text x="242.7" y="75.5">10K</text>
<text x="246.6" y="77.6">GND</text>
<text x="40.8" y="83.9">GND</text>
<text x="128.2" y="80.1">R6</text>
<text x="209.7" y="82.6">D1</text>
<text x="225.6" y="82.6">D2</text>
<text x="244" y="82.6">D3</text>
<text x="22.8" y="89.6">+12V</text>
<text x="56.4" y="89.3">+5V</text>
<text x="122.4" y="89.8">Vin</text>
<text x="127.9" y="84.4">.33</text>
<text x="133.7" y="89.8">Ipk</text>
<text x="209.7" y="85.3">RED LED</text>
<text x="225.6" y="85.3">YELLOW LED</text>
<text x="244" y="85.3">GREEN LED</text>
<text x="36.1" y="93.1">1N4001</text>
<text x="38.5" y="90.7">D5</text>
<text x="107.1" y="94.3">C9</text>
<text x="132.6" y="94.8">SwC</text>
<text x="133.9" y="92.3">DC</text>
<text x="204.7" y="92.8">GND</text>
<text x="220.6" y="92.8">GND</text>
<text x="238.4" y="92.8">-12V</text>
<text x="107.1" y="96.7">100uF</text>
<text x="122.4" y="99.9">TC</text>
<text x="132.8" y="99.9">SwE</text>
<text x="237.9" y="101.7">+5V</text>
<text x="27.7" y="106.5">C1</text>
<text x="35.1" y="102.5">VI</text>
<text x="40.7" y="106.4" transform="rotate(-90 40.7 106.4)">GND</text>
<text x="42.1" y="102.5">VO</text>
<text x="47.4" y="107">U1</text>
<text x="60.8" y="106.5">C4</text>
<text x="110.2" y="107.3">330pF</text>
<text x="112" y="104">C3</text>
<text x="122.1" y="106.9">U2</text>
<text x="130.4" y="103.6" transform="rotate(-90 130.4 103.6)">GND</text>
<text x="133.5" y="102.5">Vfb</text>
<text x="136.1" y="106.7">D6</text>
<text x="220.5" y="103.5">+12V</text>
<text x="27.7" y="108.9">10uF</text>
<text x="41.6" y="109.8">LM7805_TO220</text>
<text x="60.8" y="109.3">.1uF</text>
<text x="117.8" y="109.3">MC34063AD</text>
<text x="133.7" y="109.1">1N5819</text>
<text x="203.7" y="108.4">TestPoint</text>
<text x="208.8" y="111">TP1</text>
<text x="212.5" y="113.6">GND</text>
<text x="217.1" y="108.4">TestPoint</text>
<text x="222.1" y="111">TP2</text>
<text x="229.8" y="108.4">TestPoint</text>
<text x="234.8" y="111">TP3</text>
<text x="242.5" y="108.4">TestPoint</text>
<text x="247.5" y="111">TP4</text>
<text x="37.8" y="117.8">GND</text>
<text x="135.2" y="120">953</text>
<text x="135.8" y="115.7">R4</text>
<text x="152" y="119.8">L1</text>
<text x="250" y="120">-12V</text>
<text x="119" y="125">1.8uH</text>
<text x="119" y="122.6">L2</text>
<text x="132.5" y="123.7">C8</text>
<text x="143.3" y="125.8">8.2K</text>
<text x="143.4" y="123.5">R5</text>
<text x="152" y="122.2">100uH</text>
<text x="122.6" y="129.1">-12V</text>
<text x="132.5" y="126.2">1000uF</text>
<text x="210.7" y="129.1">H1</text>
<text x="210.7" y="131.9">MountingHole_Pad</text>
<text x="235.5" y="129.1">H2</text>
<text x="235.5" y="131.9">MountingHole_Pad</text>
<text x="110" y="136">.1uF</text>
<text x="111" y="133.5">C2</text>
<text x="119.8" y="136.1">100uF</text>
<text x="119.8" y="133.6">C10</text>
<text x="206.1" y="139.7">GND</text>
<text x="230.9" y="139.7">GND</text>
<text x="147.8" y="146.4">GND</text>
<text x="206.2" y="151.6">GR2</text>
<text x="230.2" y="153.7">small_logo</text>
<text x="233.5" y="150.9">GR1</text>
</g>
<g font-size="1.8" fill="#0000c2">
<text x="130.4" y="143.9">note:</text>
<text x="123.5" y="147.9">R5</text>
<text x="125" y="145.9">R4</text>
<text x="127.2" y="147.9">alternate</text>
<text x="128.7" y="145.9">alternate</text>
<text x="136.9" y="147.9">8.66K</text>
<text x="138.4" y="145.9">1K</text>
</g>
</svg>
